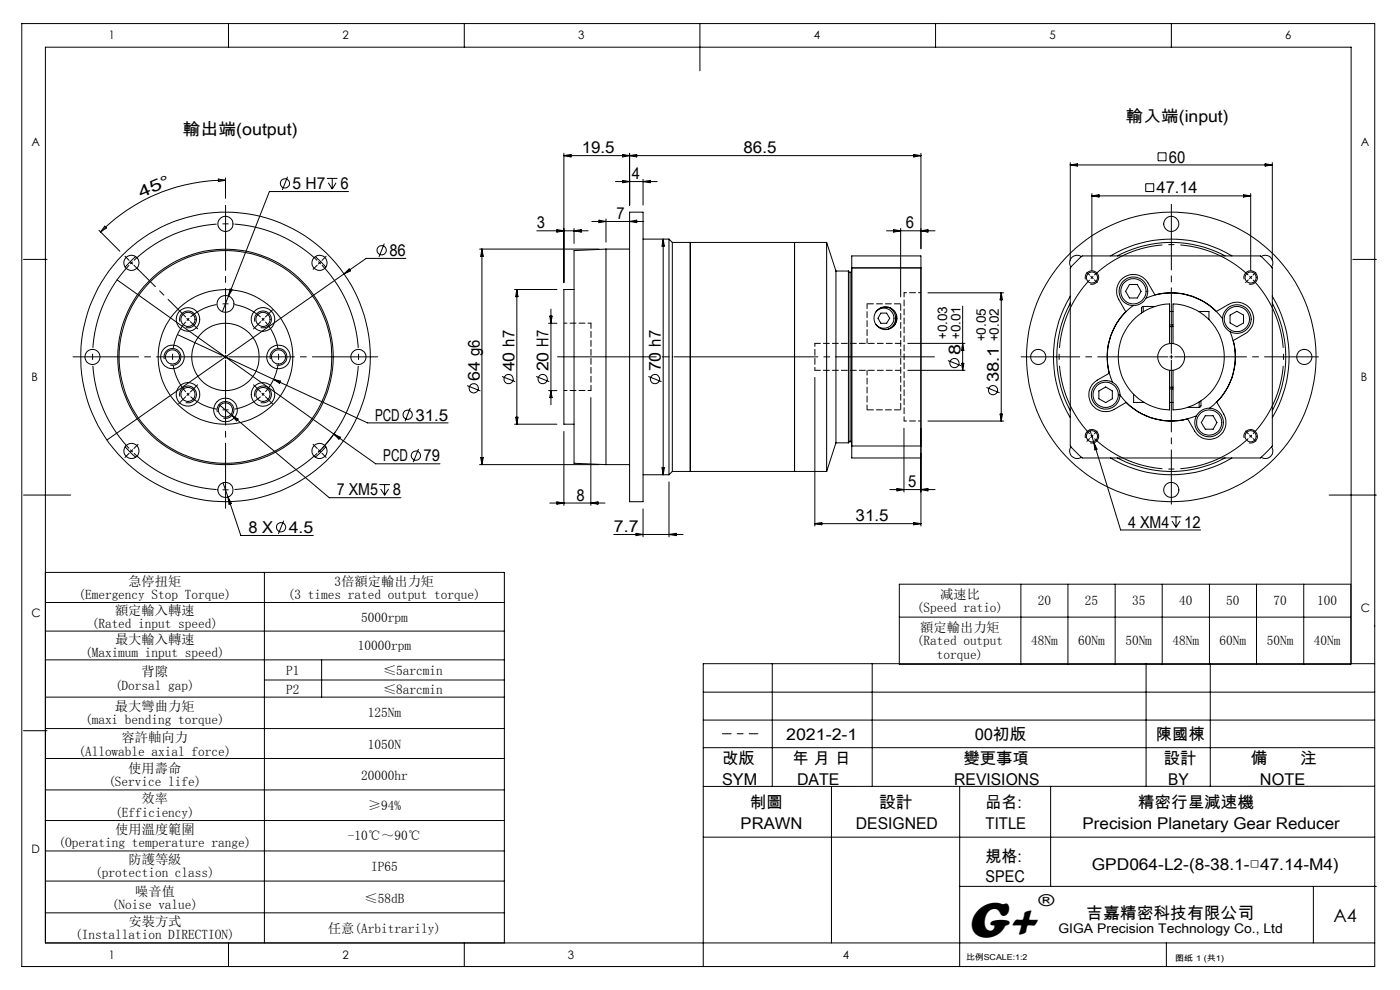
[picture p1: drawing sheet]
<svg xmlns="http://www.w3.org/2000/svg" width="297mm" height="210mm" viewBox="0 0 297 210" stroke-linecap="round" stroke-linejoin="round" font-family="sans-serif">
<g fill="none" stroke="#000" stroke-width=".21">
<path d="M4.6 5h287v200h-287zM48.5 5v5M98.5 5v5M148.5 5v10M198.5 5v5M248.5 5v5M46.3 38l1.5 .2-1.4 .3zM47.8 38.2a37.4 37.4 0 0 0-26.5 11M47.8 37.7v4.4M61 37.5l-1.1 2.8M69.4 37.8h2.2M69.6 38.8l.9 1.3"/>
<path d="M70.5 37.8v2.3M71.3 38.8l-.8 1.3M119.6 32.5v27.4M119.6 33h75.8M119.6 33l1.5-.2v.5zM130.6 38.5h8.8M132.1 32.8l1.5 .2-1.5 .3zM132.1 38.3l1.5 .2-1.5 .3zM133.6 32.5v11M133.6 33l1.5-.2v.5zM136.4 38v5.5M136.4 38.5l1.5-.2v.5z"/>
<path d="M193.9 32.8l1.5 .2-1.5 .3zM195.4 32.5v20.3M227 34.5v20.8M227 35h42.9M227 35l1.6-.3v.5zM243.1 39h1.7v1.6h-1.7zM245.7 32.4h1.7v1.7h-1.7zM268.4 34.7l1.5 .3-1.5 .2zM269.9 34.5v20.8M5 55h5M21 48.9l4.4 4.4M22.2 48l.4 .4-1.3 .8z"/>
<path d="M24.8 59.4l46 32.7M27.6 55.5l.3 .3M27.9 55.8l-.3 .2M27.9 55.8l.3 .2M28.2 55.5l-.3 .3M28.8 54.4l-2.2 2.2M66.9 54.4l2.2 2.2M73 58.1l-50.3 35.2M73 58.1l1.1-1.1 .3 .5zM73.9 40.6h-16.8l-9.9 25.5M81.5 51.7l-1.1 2.8M86.1 54.8h-8.4l-4.7 3.3"/>
<path d="M101.7 52.8h25.4M102.2 52.8v45.8M102.2 52.8l.3 1.6h-.5zM113.9 49h10.9M118.1 48.7l1.5 .3-1.5 .2zM121.8 48.5v3.1M121.8 49l1.5-.3v.5zM125.6 47h11M127.1 46.7l1.5 .3-1.5 .2zM128.6 46.5v4.9M128.6 52.8v45.8M128.6 52.8l-6.8 .4v45.1l6.8 .3"/>
<path d="M128.6 52.8h5M133.6 45h2.8v61.4h-2.8zM133.6 47l1.5-.3v.5zM136.4 50.7h5.5M140.7 50.7v50M140.7 50.7l.2 1.5h-.5zM141.9 50.7v50M141.9 50.7l.7 .7M142.6 51.4v48.6M142.6 51.4h32.8M146.4 51.4v48.6M168.6 51.4v48.6"/>
<path d="M175.4 51.4v48.6M175.4 51.4l1.9 6.1M177.3 57.5v36.4M177.3 57.5h2.7M180 57.5v36.4M180 57.5l.3 .3M180.3 57.8v35.8M180.7 56.8v-2.5h14.7v2.5M180.7 56.8v37.8M180.7 56.8h14.7M180.7 57.5l-.4 .3M188.1 49h10.3"/>
<path d="M189.6 48.7l1.5 .3-1.5 .2zM191.1 48.5v14.5M195.4 56.8v54.8M195.4 49l1.5-.3v.5zM227.6 56.2l2-1.9h37.8l.3 .3 2.2 2.2v37.8l-.6 .7-1.9 1.8h-37.8l-.7-.6-1.9-1.9v-37.8zM229.4 54.4a1.6 1.6 0 0 0-2 .2 1.6 1.6 0 0 0-.2 2M230.3 59.3a1.42 1.42 0 0 1 1.2-1.9 1.42 1.42 0 0 1 1.5 1.6 1.42 1.42 0 0 1-1.7 1.2M231.6 41.1v16.3M231.6 41.5h33.7M231.6 41.5l1.6-.2v.5zM235.6 54.3a25 25 0 0 1 25.7 0M237 54.3a24.2 24.2 0 0 1 22.9 0"/>
<path d="M237.8 59.3a3.6 3.6 0 0 1 5.7 .7l1.5 2.5a13.7 13.7 0 0 1 13.1 3.6l2.5-1.5a3.6 3.6 0 0 1 4.9 1.3 3.6 3.6 0 0 1-1.3 4.9l-2.6 1.4a13.5 13.5 0 0 1-3.5 13.1l1.5 2.5a3.6 3.6 0 0 1-1.3 4.9 3.6 3.6 0 0 1-4.9-1.3l-1.4-2.5a13.5 13.5 0 0 1-13.1-3.5l-2.5 1.4a3.6 3.6 0 0 1-4.9-1.3 3.6 3.6 0 0 1 1.3-4.9l2.5-1.4a13.7 13.7 0 0 1 3.5-13.1l-1.5-2.5a3.6 3.6 0 0 1 .5-4.3zM263.8 41.3l1.5 .2-1.5 .3zM263.9 59.3a1.41 1.41 0 0 1 1.3-1.8 1.41 1.41 0 0 1 1.5 1.5 1.41 1.41 0 0 1-1.8 1.2M265.3 41.1v16.3M267.5 54.4a1.6 1.6 0 0 1 2.1 .2 1.6 1.6 0 0 1 .2 2M287 55h5M34.9 76.2a1.78 1.78 0 0 1 1.5-2.3 1.78 1.78 0 0 1 2 2 1.78 1.78 0 0 1-2.3 1.5M37.6 71l40.4 18.7h17.1M38.2 68.2a1.79 1.79 0 0 1 1.6-2.2 1.79 1.79 0 0 1 1.9 2 1.79 1.79 0 0 1-2.3 1.5M39.6 67.5l.3 .3M39.9 67.8l-.3 .2M39.9 67.8l.2 .2"/>
<path d="M40.1 67.5l-.2 .3M48.8 61.3l.4 .2-.7 1.3zM54.1 68.2a1.79 1.79 0 0 1 1.6-2.2 1.79 1.79 0 0 1 1.9 2 1.79 1.79 0 0 1-2.3 1.5M57.4 76.2a1.78 1.78 0 0 1 1.5-2.3 1.78 1.78 0 0 1 2 2 1.78 1.78 0 0 1-2.3 1.5M106.5 79.9l2.8 1.1M109.1 61.4h9M109.6 61.4v28.6M109.6 61.4l.3 1.5h-.5zM113.7 79.9l2.8 1.1M116.4 68.6h1.7M116.6 67.1h.5l-.2 1.5zM116.9 65.6v20.3"/>
<path d="M121.8 61.4h-2.2v28.6h2.2M137.5 79.9l2.8 1.1M185.8 66.1a2.15 2.15 0 0 1 3.2-.2 2.15 2.15 0 0 1 0 3.2 2.15 2.15 0 0 1-3.2-.2M186.9 66.4h1.2l.6 1.1-.6 1.1h-1.2l-.6-1.1zM186.9 65.3h1.9M188.5 65.2a2.51 2.51 0 0 1 1.5 2.5 2.51 2.51 0 0 1-1.8 2.2M190.2 66.8l-.1 1.3-.4 1M192.6 72.8h12.1M192.6 78.6h12.1M196.8 62.1h16.1M201.1 76.5l2.8 1.1M204 77.1h.5l-.3 1.5z"/>
<path d="M204.2 64.9v13.7M204.2 72.8l.3 1.6h-.5zM212.4 62.1v27.2M212.4 62.1l.3 1.5h-.5zM227 62.8a25 25 0 0 0 0 25.8M227 64.3a24.3 24.3 0 0 0 0 22.8M239.6 60.4h1.7l.8 1.4-.8 1.4h-1.7l-.8-1.4zM240.4 64.8a13.6 13.6 0 0 0-4.4 16.3M242.5 65l-.3 .3v1.1M242.5 65v1.1M242.5 65h2.5M243.1 63.2a13.6 13.6 0 0 1 16.3 4.4"/>
<path d="M248.1 72.9v-8.4a11.2 11.2 0 0 0-10.9 11.2 11.2 11.2 0 0 0 10.9 11.3v-8.4M248.1 72.9a2.86 2.86 0 0 0-2.5 2.8 2.86 2.86 0 0 0 2.5 2.9M248.1 69.3h.7M248.1 72.9h.7M248.1 78.6h.7M248.1 66.1h.7M248.1 68.9h.7M248.8 72.9a2.87 2.87 0 0 1 2.5 2.8 2.87 2.87 0 0 1-2.5 2.9M248.8 72.9v-8.4a11.2 11.2 0 0 1 10.9 11.2 11.2 11.2 0 0 1-10.9 11.3v-8.4M254.3 66.1h2.2v1.7M260.9 70.3a13.6 13.6 0 0 1-4.3 16.3M260.9 66.8l1.5-.8 1.4 .8v1.7l-1.4 .8-1.5-.8z"/>
<path d="M269.9 62.8a25 25 0 0 1 0 25.8M269.9 64.3a24.3 24.3 0 0 1 0 22.8M26.6 94.8l2.2 2.2M38.2 84.1a1.79 1.79 0 0 1 1.6-2.2 1.79 1.79 0 0 1 1.9 2 1.79 1.79 0 0 1-2.3 1.5M46.1 87.4a1.78 1.78 0 0 1 1.6-2.2 1.78 1.78 0 0 1 1.9 1.9 1.78 1.78 0 0 1-2.2 1.6M46.5 85.8l2.7 2.3M49.2 88.1l20.6 17.5h15.3M49.2 88.1l1.3 .8-.3 .4zM54.1 84.1a1.79 1.79 0 0 1 1.6-2.2 1.79 1.79 0 0 1 1.9 2 1.79 1.79 0 0 1-2.3 1.5M58 80.5l1.5 .3-.2 .5zM69.1 94.8l-2.2 2.2M70.8 92.1l8.9 6.3h13.6"/>
<path d="M70.8 92.1l1.4 .6-.3 .5zM71.1 91.7l-1.5 2-2.1 2.3M87 86.6l-1.1 2.8M88.8 95.2l-1.1 2.8M99.1 81.8l2.8 1.1M101.7 98.6h25.4M102 97.1h.5l-.3 1.5zM109.1 90h9M109.4 88.5h.5l-.3 1.5zM116.4 82.9h1.7M116.9 82.9l.2 1.4h-.5zM119.6 91.5v15.7"/>
<path d="M125.3 84.3v22.9M128.6 98.6h5M140.4 99.2h.5l-.2 1.5zM172.9 80.1v31.5M177.3 93.9l-1.9 6.1M177.3 93.9h2.7M180.3 93.6l-.3 .3M180.3 93.6l.4 .3M180.7 94.6h14.7v2.5h-14.7zM191.8 90.8v13.6M196.8 89.3h16.1M209.3 82.2l2.8 1.1"/>
<path d="M212.2 87.8h.5l-.3 1.5zM227.2 94.8a1.6 1.6 0 0 0 .2 2 1.6 1.6 0 0 0 2 .2M230.3 92.9a1.43 1.43 0 0 1 1.2-1.8 1.43 1.43 0 0 1 1.6 1.6 1.43 1.43 0 0 1-1.8 1.2M231.2 91.2l.9 2.7M231.4 92.3l.2 .3M231.6 92.6l.3 .2M231.6 92.6l-.2 .2M231.9 92.3l-.3 .3M232.1 93.9l5.6 18.5h17M232.1 93.9l.6 1.4-.4 .1zM233.1 82.9l1.5-.8 1.4 .8v1.7l-1.4 .8-1.5-.8zM235.6 97.1a25 25 0 0 0 25.7 0"/>
<path d="M237 97.1a24.2 24.2 0 0 0 22.9 0M237.6 83.8a13.6 13.6 0 0 0 16.3 4.4M240.5 83.6v1.8h2.2M248.1 82.1h.7M248.1 82.5h.7M248.1 85.4h.7M251.9 86.4h2.5M254.4 85.3v1.1M254.8 85l-.1 1.2-.3 .2M255.7 88.2h1.7l.8 1.4-.8 1.4h-1.7l-.9-1.4zM263.9 92.9a1.42 1.42 0 0 1 1.3-1.8 1.42 1.42 0 0 1 1.5 1.6 1.42 1.42 0 0 1-1.8 1.2M269.8 94.8a1.6 1.6 0 0 1-.2 2 1.6 1.6 0 0 1-2.1 .2"/>
<path d="M5 105h10M47.3 102.4l1.1 3M48.4 105.4l2.7 8.2h15.4M48.4 105.4l.7 1.4-.5 .2zM60.2 110.4l-1.1 2.8M80.5 102.8h2.2M80.8 103.7l.8 1.3M81.6 102.8v2.2M82.4 103.7l-.8 1.3M116.6 106.7h11.7M118.1 106.5l1.5 .2-1.5 .3zM125.3 106.7l1.6-.2v.5z"/>
<path d="M130.2 113.4h14.7M134.9 113.1l1.5 .3-1.5 .2zM136.4 107.9v6M136.4 100.7h5.5M141.9 102.2v11.7M141.9 113.4l1.5-.3v.5zM142.6 100l-.7 .7M142.6 100h32.8M172.9 111.1h22.5M172.9 111.1l1.4-.3v.5zM188.8 103.8h9.6M190.3 103.6l1.5 .2-1.5 .3z"/>
<path d="M193.9 110.8l1.5 .3-1.5 .2zM195.4 103.8l1.5-.2v.5zM248.4 109.6h2.2M248.6 110.5l.9 1.4M249.5 109.6v2.3M250.3 110.5l-.8 1.4M282 105h10M9.6 121.4h97.4v78.6M9.6 127.8h97.4M9.6 133.9h97.4M9.6 140h97.4M56.1 121.4v78.6"/>
<path d="M68.2 140v7.9M190.8 123.9h95.8v17h-95.8zM190.8 130.9h95.8M216.6 123.9v17M226.6 123.9v17M236.6 123.9v17M246.6 123.9v17M256.6 123.9v17M266.6 123.9v17M276.6 123.9v17M5 155h5M9.6 147.9h97.4"/>
<path d="M9.6 154.5h97.4M56.1 144.2h50.9M149.2 152.7h142.4M149.2 146.8h142.4M149.2 158.6h142.4M163.8 140.8v26M185 140.8v26M243.1 140.8v26M256.8 140.8v26M286.6 140.8v-130.8h-277v190h282M291.6 140.8h-142.4v64.2M9.6 160.9h97.4"/>
<path d="M9.6 167.6h97.4M9.6 174.1h97.4M149.2 177.6h142.4M176.4 166.8v33.2M203.6 166.8v38.2M222.9 166.8v21.2M291.6 166.8h-142.4M9.6 180.5h97.4M9.6 186.9h97.4M9.6 193.6h97.4M203.6 188h88.4M278.6 188v12"/>
<path d="M48.5 200v5M98.5 200v5M247.4 200v5"/>
<circle cx="60.4" cy="38.9" r=".98"/>
<circle cx="27.9" cy="55.8" r="1.61"/>
<circle cx="47.8" cy="47.5" r="1.6"/>
<circle cx="67.8" cy="55.8" r="1.61"/>
<circle cx="81" cy="53.1" r=".98"/>
<circle cx="231.6" cy="58.9" r="1.19"/>
<circle cx="248.5" cy="47.5" r="1.6"/>
<circle cx="265.3" cy="58.9" r="1.18"/>
<circle cx="19.6" cy="75.7" r="1.6"/>
<circle cx="36.6" cy="75.7" r="2.49"/>
<circle cx="36.6" cy="75.7" r="1.51"/>
<circle cx="39.9" cy="67.8" r="2.49"/>
<circle cx="39.9" cy="67.8" r="1.49"/>
<circle cx="47.8" cy="75.7" r="22.6"/>
<circle cx="47.8" cy="75.7" r="14.3"/>
<circle cx="47.8" cy="75.7" r="22.9"/>
<circle cx="47.8" cy="64.5" r="1.79"/>
<circle cx="47.9" cy="75.7" r="7.1"/>
<circle cx="47.9" cy="75.7" r="30.7"/>
<circle cx="55.8" cy="67.8" r="2.51"/>
<circle cx="55.8" cy="67.8" r="1.49"/>
<circle cx="59.1" cy="75.7" r="1.5"/>
<circle cx="59.1" cy="75.7" r="2.5"/>
<circle cx="76" cy="75.7" r="1.6"/>
<circle cx="187.9" cy="67.5" r="2.43"/>
<circle cx="202.5" cy="77" r=".97"/>
<circle cx="220.3" cy="75.7" r="1.6"/>
<circle cx="240.4" cy="61.8" r="2.68"/>
<circle cx="240.5" cy="61.8" r="3"/>
<circle cx="248.5" cy="75.7" r="30.7"/>
<circle cx="262.4" cy="67.7" r="3"/>
<circle cx="262.4" cy="67.7" r="2.67"/>
<circle cx="276.7" cy="75.7" r="1.6"/>
<circle cx="27.9" cy="95.7" r="1.6"/>
<circle cx="39.9" cy="83.7" r="2.5"/>
<circle cx="39.9" cy="83.7" r="1.5"/>
<circle cx="47.8" cy="87" r="2.5"/>
<circle cx="47.8" cy="87" r="1.51"/>
<circle cx="55.8" cy="83.7" r="1.5"/>
<circle cx="55.8" cy="83.7" r="2.49"/>
<circle cx="67.8" cy="95.7" r="1.6"/>
<circle cx="86.5" cy="88" r=".98"/>
<circle cx="88.2" cy="96.6" r=".98"/>
<circle cx="100.5" cy="82.4" r=".98"/>
<circle cx="107.9" cy="80.4" r=".98"/>
<circle cx="115.1" cy="80.4" r=".98"/>
<circle cx="138.9" cy="80.4" r=".98"/>
<circle cx="210.7" cy="82.8" r=".97"/>
<circle cx="231.6" cy="92.5" r="1.19"/>
<circle cx="234.6" cy="83.7" r="3"/>
<circle cx="234.6" cy="83.7" r="2.68"/>
<circle cx="256.5" cy="89.6" r="2.68"/>
<circle cx="256.5" cy="89.6" r="3"/>
<circle cx="265.3" cy="92.5" r="1.18"/>
<circle cx="47.8" cy="103.9" r="1.62"/>
<circle cx="59.6" cy="111.8" r=".98"/>
<circle cx="248.5" cy="103.9" r="1.6"/>
</g>
<g fill="none" stroke="#000" stroke-width=".21" stroke-dasharray="30.5 1.3 1.3 1.3" stroke-linecap="butt">
<path d="M67.8 55.7l-.3-.2M67.8 55.7l.3 .3M231.7 58.9l-.3 .2M231.7 58.9l.2-.3M265.3 58.9l-.2-.3M265.3 58.9l.3 .2M55.8 67.7l-.2-.2M55.8 67.7l.3 .3M27.9 95.6l.3 .3M27.9 95.6l-.2-.2M39.9 83.6l.3 .3M39.9 83.6l-.3-.2"/>
<path d="M55.8 83.6l.3-.2M55.8 83.6l-.2 .3M67.8 95.6l.3-.2M67.8 95.6l-.3 .3M265.3 92.5l.3-.2M265.3 92.5l-.2 .3"/>
</g>
<path d="M39.4 68.3a11.3 11.3 0 0 0 0 14.8M55.3 67.2a11.3 11.3 0 0 0-14.9 0M40.4 84.1a11.3 11.3 0 0 0 14.9 0M56.3 83.1a11.3 11.3 0 0 0 0-14.8" fill="none" stroke="#000" stroke-width=".21" stroke-dasharray="30.5 1.3 1.3 1.3" stroke-dashoffset="24.3" stroke-linecap="butt"/>
<path d="M27.4 56.3a28.2 28.2 0 0 0 0 38.8M67.3 55.2a28.2 28.2 0 0 0-38.9 0M28.4 96.1a28.2 28.2 0 0 0 38.9 0M68.3 95.1a28.2 28.2 0 0 0 0-38.8" fill="none" stroke="#000" stroke-width=".21" stroke-dasharray="30.5 1.3 1.3 1.3" stroke-dashoffset="10.9" stroke-linecap="butt"/>
<path d="M231.2 59.4a23.8 23.8 0 0 0 0 32.6M264.8 58.4a23.8 23.8 0 0 0-32.6 0M232.2 93a23.8 23.8 0 0 0 32.6 0M265.8 92a23.8 23.8 0 0 0 0-32.6" fill="none" stroke="#000" stroke-width=".21" stroke-dasharray="30.5 1.3 1.3 1.3" stroke-dashoffset="14.4" stroke-linecap="butt"/>
<path d="M198.2 75.7h-79.9" fill="none" stroke="#000" stroke-width=".21" stroke-dasharray="30.5 1.3 1.3 1.3" stroke-dashoffset="9.6"/>
<path d="M153.3 155.6h7.5" fill="none" stroke="#000" stroke-width=".21" stroke-dasharray="30.5 1.3 1.3 1.3" stroke-dashoffset="28.6"/>
<path d="M172.9 78.6h18.2M191.1 72.8h-18.2" fill="none" stroke="#000" stroke-width=".21" stroke-dasharray="1.3 .6" stroke-dashoffset=".1"/>
<path d="M125.4 68.6h-5.7M172.9 78.6v-5.8M119.7 82.8h5.7" fill="none" stroke="#000" stroke-width=".21" stroke-dasharray="1.3 .6" stroke-dashoffset=".6"/>
<path d="M183.9 72.8v-8.4M183.9 86.9v-8.3" fill="none" stroke="#000" stroke-width=".21" stroke-dasharray="1.3 .6" stroke-dashoffset=".3"/>
<path d="M183.9 64.4h7.2M191.1 86.9h-7.2M191.1 86.9v-22.5" fill="none" stroke="#000" stroke-width=".21" stroke-dasharray="1.3 .6" stroke-dashoffset="-.1"/>
<path d="M195.4 62.1h-3.6M191.8 89.3h3.6" fill="none" stroke="#000" stroke-width=".21" stroke-dasharray="1.3 .6" stroke-dashoffset=".8"/>
<path d="M191.8 89.3v-27.2" fill="none" stroke="#000" stroke-width=".21" stroke-dasharray="1.3 .6" stroke-dashoffset=".4"/>
<path d="M125.4 68.6v14.2" fill="none" stroke="#000" stroke-width=".21" stroke-dasharray="1.3 .6" stroke-dashoffset=".2"/>
<path d="M39.4 67.2l-10.2-10.1" fill="none" stroke="#000" stroke-width=".21" stroke-dasharray="30.5 1.3 1.3 1.3" stroke-dashoffset="25.2"/>
<g fill="none" stroke="#000" stroke-width=".21" stroke-dasharray="30.5 1.3 1.3 1.3">
<path d="M27.4 55.2l-.9-.8M28.4 56.2l.9 .9M67.3 56.2l-.9 .9M67.8 55.7l.3-.2M67.8 55.7l-.2 .3M68.3 55.2l.9-.8M231.2 58.4l-.6-.6M231.7 58.9l-.3-.3M231.7 58.9l.2 .2M232.2 59.4l.5 .5M264.8 59.4l-.6 .5M265.3 58.9l.3-.3"/>
<path d="M265.3 58.9l-.2 .2M265.8 58.4l.6-.6M40.4 68.2l1.5 1.6M47.9 75.7v-.4M47.9 75.7h-.4M47.9 75.7v.4M47.9 75.7h.3M55.3 68.2l-1.5 1.6M55.8 67.7l.3-.2M55.8 67.7l-.2 .3M56.3 67.2l1.5-1.5M248.5 75.7v-.4"/>
<path d="M248.5 75.7h-.4M248.5 75.7v.4M248.5 75.7h.4M27.4 96.1l-.9 .9M27.9 95.6l-.3 .3M27.9 95.6l.3-.2M28.4 95.1l.9-.8M39.4 84.2l-1.5 1.5M39.9 83.6l-.3 .3M39.9 83.6l.2-.2M40.4 83.1l1.5-1.5M55.3 83.1l-1.5-1.5"/>
<path d="M55.8 83.6l.3 .3M55.8 83.6l-.2-.2M56.3 84.2l1.5 1.5M67.3 95.1l-.9-.8M67.8 95.6l.3 .3M67.8 95.6l-.2-.2M68.3 96.1l.9 .9M231.2 93l-.6 .6M232.2 92l.5-.6M264.8 92l-.6-.6M265.3 92.5l.3 .3M265.3 92.5l-.2-.2"/>
<path d="M265.8 93l.6 .6"/>
</g>
<path d="M47.9 75v-31.4M47.9 76.4v31.4" fill="none" stroke="#000" stroke-width=".21" stroke-dasharray="30.5 1.3 1.3 1.3" stroke-dashoffset="16.7"/>
<path d="M47.1 75.7h-31.6M48.6 75.7h31.5M248.5 75v-31.7" fill="none" stroke="#000" stroke-width=".21" stroke-dasharray="30.5 1.3 1.3 1.3" stroke-dashoffset="16.6"/>
<path d="M247.8 75.7h-31.2" fill="none" stroke="#000" stroke-width=".21" stroke-dasharray="30.5 1.3 1.3 1.3" stroke-dashoffset="15.6"/>
<path d="M248.5 76.4v30.5" fill="none" stroke="#000" stroke-width=".21" stroke-dasharray="30.5 1.3 1.3 1.3" stroke-dashoffset="15.3"/>
<path d="M249.2 75.7h30.5" fill="none" stroke="#000" stroke-width=".21" stroke-dasharray="30.5 1.3 1.3 1.3" stroke-dashoffset="15.2"/>
<text font-size="11" x="205.1" y="198.7">G+</text>
<text font-size="3.9" x="282.9" y="195.5">A4</text>
<g font-size="3.5">
<text x="38.8" y="28.7">輸出端(output)</text>
<text x="238.9" y="25.9">輸入端(input)</text>
<text x="123.4" y="32.5">19.5</text>
<text x="157.7" y="32.5">86.5</text>
<text x="248" y="34.5">60</text>
<text x="62.1" y="40.1">5 H7</text>
<text x="72.2" y="40.1">6</text>
<text x="134" y="38">4</text>
<text x="245.4" y="41">47.14</text>
<text x="29.9" y="42" transform="rotate(-23 29.9 42)">4 5 °</text>
<text x="130.8" y="46.5">7</text>
<text x="113.9" y="48.5">3</text>
<text x="192.2" y="48.5">6</text>
<text x="82.6" y="54.3">86</text>
<text x="203.7" y="75.4" transform="rotate(-90 203.7 75.4)">8</text>
<text x="101.8" y="80.7" transform="rotate(-90 101.8 80.7)">64 g6</text>
<text x="109.2" y="78.8" transform="rotate(-90 109.2 78.8)">40 h7</text>
<text x="116.4" y="78.8" transform="rotate(-90 116.4 78.8)">20 H7</text>
<text x="140.2" y="78.8" transform="rotate(-90 140.2 78.8)">70 h7</text>
<text x="211.9" y="81.1" transform="rotate(-90 211.9 81.1)">38.1</text>
<text x="79.6" y="89.2">PCD</text>
<text x="88.1" y="89.2">31.5</text>
<text x="81.3" y="97.9">PCD</text>
<text x="89.9" y="97.9">79</text>
<text x="71.5" y="105.1">7 XM5</text>
<text x="83.3" y="105.1">8</text>
<text x="122.3" y="106.2">8</text>
<text x="192.6" y="103.4">5</text>
<text x="52.7" y="113.1">8 X</text>
<text x="61.3" y="113.1">4.5</text>
<text x="130.2" y="112.9">7.7</text>
<text x="181.5" y="110.6">31.5</text>
<text x="239.4" y="111.9">4 XM4</text>
<text x="251.2" y="111.9">12</text>
<text x="220.3" y="192.2">®</text>
<text x="230.5" y="194.8">吉嘉精密科技有限公司</text>
</g>
<g font-size="3.4">
<text x="166.8" y="157">2021-2-1</text>
<text x="206.8" y="157">00初版</text>
<text x="245.2" y="157">陳國棟</text>
<text x="153.2" y="162.1">改版</text>
<text x="153.2" y="166.4">SYM</text>
<text x="168.1" y="162.1">年 月 日</text>
<text x="169.1" y="166.4">DATE</text>
<text x="202.4" y="166.4">REVISIONS</text>
<text x="204.4" y="162.1">變更事項</text>
<text x="246.9" y="162.1">設計</text>
<text x="247.8" y="166.4">BY</text>
<text x="265.4" y="162.1">備</text>
<text x="267.3" y="166.4">NOTE</text>
<text x="275.9" y="162.1">注</text>
<text x="159.1" y="171.5">制圖</text>
<text x="186.5" y="171.5">設計</text>
<text x="209.1" y="171.5">品名:</text>
<text x="241.4" y="171.5">精密行星減速機</text>
<text x="157.1" y="175.8">PRAWN</text>
<text x="181.6" y="175.8">DESIGNED</text>
<text x="209.1" y="175.8">TITLE</text>
<text x="229.7" y="175.8">Precision Planetary Gear Reducer</text>
<text x="209.1" y="182.9">規格:</text>
<text x="231.6" y="184.5">GPD064-L2-(8-38.1-□47.14-M4)</text>
<text x="209.1" y="187.2">SPEC</text>
</g>
<g font-size="2.8">
<text x="201" y="71.9" transform="rotate(-90 201 71.9)">+0.03</text>
<text x="203.7" y="71.9" transform="rotate(-90 203.7 71.9)">+0.01</text>
<text x="209.1" y="72.4" transform="rotate(-90 209.1 72.4)">+0.05</text>
<text x="211.9" y="72.4" transform="rotate(-90 211.9 72.4)">+0.02</text>
<text x="27.2" y="124.2">急停扭矩</text>
<text x="71" y="124.2">3倍額定輸出力矩</text>
<text x="16.6" y="127">(Emergency Stop Torque)</text>
<text x="24.4" y="130.4">額定輸入轉速</text>
<text x="61.1" y="127">(3 times rated output torque)</text>
<text x="76.6" y="131.8">5000rpm</text>
<text x="194.5" y="129.8">(Speed ratio)</text>
<text x="199.4" y="127">减速比</text>
<text x="220.2" y="128.4">20</text>
<text x="230.2" y="128.4">25</text>
<text x="240.2" y="128.4">35</text>
<text x="250.2" y="128.4">40</text>
<text x="260.2" y="128.4">50</text>
<text x="270.2" y="128.4">70</text>
<text x="279.4" y="128.4">100</text>
<text x="19.5" y="133.3">(Rated input speed)</text>
<text x="24.4" y="136.5">最大輸入轉速</text>
<text x="75.9" y="137.9">10000rpm</text>
<text x="194.5" y="136.9">(Rated output</text>
<text x="195.2" y="134.1">額定輸出力矩</text>
<text x="218.7" y="136.9">48Nm</text>
<text x="228.7" y="136.9">60Nm</text>
<text x="238.7" y="136.9">50Nm</text>
<text x="248.7" y="136.9">48Nm</text>
<text x="258.7" y="136.9">60Nm</text>
<text x="268.7" y="136.9">50Nm</text>
<text x="278.7" y="136.9">40Nm</text>
<text x="18" y="139.3">(Maximum input speed)</text>
<text x="30" y="143.5">背隙</text>
<text x="60.7" y="143.1">P1</text>
<text x="81.3" y="143.1">≤5arcmin</text>
<text x="198.7" y="139.7">torque)</text>
<text x="24.4" y="146.3">(Dorsal gap)</text>
<text x="60.7" y="147.2">P2</text>
<text x="81.3" y="147.2">≤8arcmin</text>
<text x="18" y="153.6">(maxi bending torque)</text>
<text x="24.4" y="150.8">最大彎曲力矩</text>
<text x="78" y="152.2">125Nm</text>
<text x="16.6" y="160.3">(Allowable axial force)</text>
<text x="25.8" y="157.5">容許軸向力</text>
<text x="78" y="158.9">1050N</text>
<text x="23" y="166.8">(Service life)</text>
<text x="27.2" y="164">使用壽命</text>
<text x="76.6" y="165.4">20000hr</text>
<text x="24.4" y="173.2">(Efficiency)</text>
<text x="30" y="170.4">效率</text>
<text x="78" y="171.8">≥94%</text>
<text x="12.4" y="179.7">(Operating temperature range)</text>
<text x="24.4" y="176.9">使用溫度範圍</text>
<text x="73.8" y="178.3">-10℃～90℃</text>
<text x="27.2" y="183.3">防護等級</text>
<text x="78.7" y="184.7">IP65</text>
<text x="20.2" y="186.1">(protection class)</text>
<text x="28.7" y="190">噪音值</text>
<text x="77.3" y="191.4">≤58dB</text>
<text x="23.7" y="192.9">(Noise value)</text>
<text x="27.2" y="196.4">安裝方式</text>
<text x="69.6" y="197.8">任意(Arbitrarily)</text>
<text x="224.5" y="197.8">GIGA Precision Technology Co., Ltd</text>
<text x="16" y="199.2">(Installation DIRECTION)</text>
</g>
<g font-size="2.5">
<text x="23.1" y="8.4">1</text>
<text x="72.7" y="8.4">2</text>
<text x="122.7" y="8.4">3</text>
<text x="172.7" y="8.4">4</text>
<text x="222.7" y="8.4">5</text>
<text x="272.7" y="8.4">6</text>
<text x="6.7" y="30.9">A</text>
<text x="288.7" y="30.9">A</text>
<text x="6.7" y="80.9">B</text>
<text x="288.7" y="80.9">B</text>
<text x="6.7" y="130.9">C</text>
<text x="288.7" y="129.9">C</text>
<text x="6.7" y="180.9">D</text>
<text x="23.1" y="203.4">1</text>
<text x="72.7" y="203.4">2</text>
<text x="120.5" y="203.4">3</text>
<text x="178.8" y="203.4">4</text>
</g>
<g font-size="1.7">
<text x="204.9" y="203.7">比例SCALE:1:2</text>
<text x="249.3" y="203.8">图纸 1 (共1)</text>
</g>
</svg>
